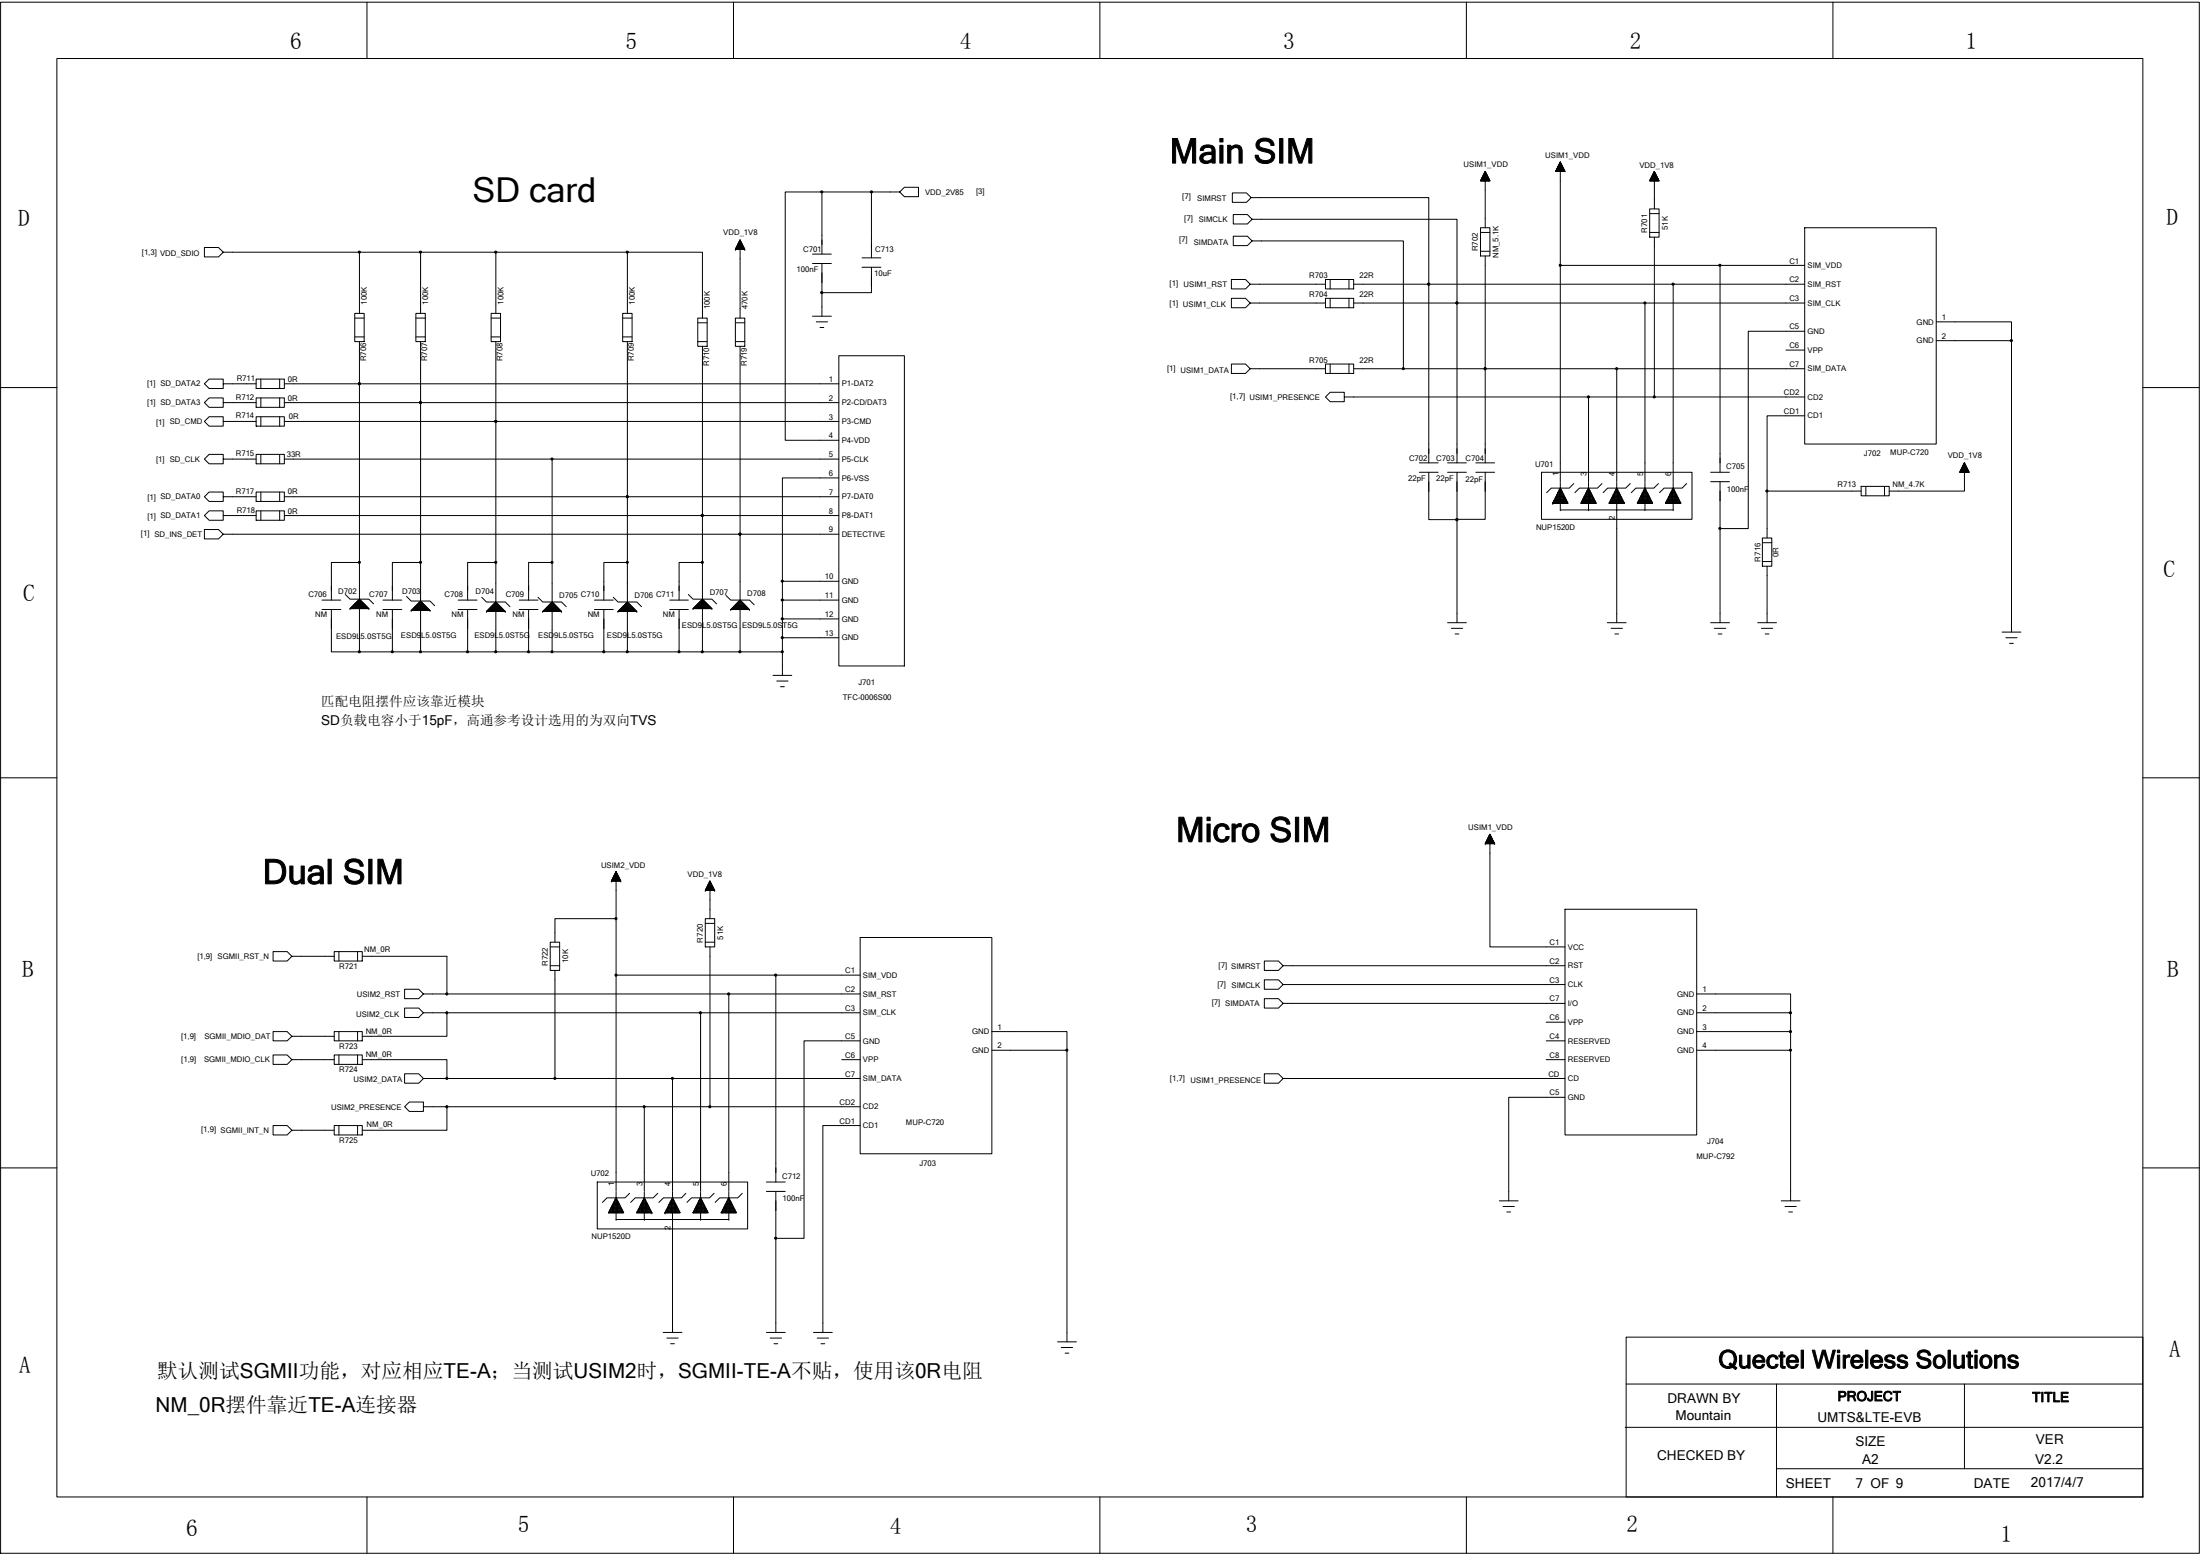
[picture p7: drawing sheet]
<svg xmlns="http://www.w3.org/2000/svg" width="297mm" height="210mm" viewBox="0 0 297 210" stroke-linecap="round" stroke-linejoin="round" font-family="sans-serif">
<g fill="none" stroke="#000" stroke-width=".14">
<path d="M.1 .3h296.8v209.3h-296.8zM7.7 7.9h281.6v194.1h-281.6zM49.5 .3v7.6M99 .3v7.6M148.5 .3v7.6M198 .3v7.6M247.5 .3v7.6M30.1 34l-.6-.6h-1.9v1.3h1.9l.6-.7h18.4v8.3M48.5 34h8.3v8.3M56.8 34h10.1v8.3M66.9 34h17.8v8.3M84.7 34h10.1v8.9"/>
<path d="M99.3 33.7h.1M99.3 33.6h1.2M99.4 33.5h1.1M99.4 33.4v.3M99.4 33.4h1M99.4 33.3v.4M99.5 33.3h.9M99.5 33.2v.5M99.5 33.3h.8M99.5 33.2h.8M99.5 33.1v.6M99.6 33.1h.7"/>
<path d="M99.6 33v.7M99.6 33.1h.6v.6M99.6 33h.6M99.6 32.9v.8M99.7 32.9h.5M99.7 32.8v.9M99.7 32.9h.4M99.7 32.8h.4M99.7 32.7v1M99.8 32.7h.3M99.8 32.6h.2v1.1M99.9 32.4v1.3"/>
<path d="M99.9 32.5h.1M99.9 32.4l.7 1.3h-1.3l.6-1.3v10.5M99.9 32.4h.1M100 32.5h-.1l-.1 1.2M100 32.6h-.2v1.1M100.1 32.6v1.1M100.1 32.7v1M100.1 32.9v.8M100.2 32.9v.8M100.3 33.1v.6M100.3 33.3v.4M100.4 33.4v.3"/>
<path d="M100.5 33.4v.3M100.5 33.5h-1.1l-.1 .2M100.5 33.5v.2M100.6 33.7h.1M109.7 34.3h2.5M109.7 35.6h2.5M111 25.9h-5v33.5h7.3M111 25.9h6.7v8.9M111 25.9v8.4M111 35.6v3.9M116.4 34.8h2.5M116.4 36.1h2.5"/>
<path d="M117.7 36.1v3.4h-6.7v3.2M121.5 25.9l.6-.6h1.9v1.2h-1.9l-.6-.6h-3.8M168.9 26.7l-.6-.7h-1.9v1.3h1.9l.6-.6h24v11.7M169.1 29.6l-.7-.6h-1.9v1.2h1.9l.7-.6h27.6v32.9M169.1 32.5l-.7-.6h-1.9v1.2h1.9l.7-.6h20.4v17.3M179 38.4h-10.2l-.6 .6h-1.9v-1.3h1.9l.6 .7M179 37.7h3.8v1.3h-3.8zM179.6 37.7v1.3M182.1 37.7v1.3M182.8 38.4h60.9M192.9 38.4h.1M192.9 38.4v24.1"/>
<path d="M199.9 24.4h1.3M199.9 30.7h1.3v3.8h-1.3zM199.9 31.4h1.3M199.9 33.9h1.3M199.9 24.3v.1M199.9 24.4h1.2M199.9 24.3h1.2M200 24.2v.2M200 24.3h1.1v.1M200 24.2h1.1M200 24.4v-.2h1v.2M200 24.1h1"/>
<path d="M200.1 24.4v-.4h.9v.4M200.1 24h.9M200.1 23.9v.5M200.1 24h.8v.4M200.1 23.9h.8M200.2 23.8v.6M200.2 23.9h.7v.5M200.2 23.8h.7M200.2 23.7v.7M200.2 23.7h.6v.7M200.3 23.7h.5M200.3 23.6v.8"/>
<path d="M200.3 23.6h.5v.8M200.3 23.6h.5M200.3 23.5v.9M200.3 23.5h.4v.9M200.4 23.5h.3M200.4 23.4v1M200.4 23.5h.3v.9M200.4 23.4h.3M200.4 23.3h.2v1.1M200.5 23.2h.1v1.2M200.5 23.1v1.3M200.5 23.1h.1"/>
<path d="M200.5 23.1l.7 1.3h-1.3l.6-1.3v7.6M200.5 34.5v28M200.6 23.2l-.1 1.2M200.6 23.3h-.2v1.1M210 23.1h1.3M210.1 23.1h1.2M210.1 23h1.1M210.1 23v.1M210.1 23h1.1v.1M210.1 22.9h1.1M210.2 22.9v.2M210.2 22.9h1v.2"/>
<path d="M210.2 22.8h1M210.2 22.8v.3M210.2 22.8h.9v.3M210.2 22.7h.9M210.3 22.6v.5M210.3 22.7h.8v.4M210.3 22.6h.7M210.3 22.6h.7v.5M210.3 22.5h.7M210.4 22.4v.7M210.4 22.5h.6v.6M210.4 22.4h.5"/>
<path d="M210.4 22.4h.5v.7M210.5 22.2v.9M210.5 22.3h.4v.8M210.5 22.2h.3M210.5 22.2h.3v.9M210.6 22v1.1M210.6 22.1h.2v1M210.6 22h.1M210.6 21.9v1.2M210.6 22h.1v1.1M210.6 21.9h.1M210.7 35.8h33"/>
<path d="M210.7 21.9v1.2M210.7 21.9h.1M210.7 21.9l.6 1.2h-1.3l.7-1.2v43.1M210.8 22.1h-.3v1M210.9 22.3h-.5v.8M222.7 28.2h1.3v3.8h-1.3zM222.7 31.4h1.3M222.7 28.8h1.3M222.8 24.3l1.2 .1h-1.2M222.8 24.3h1.1M222.8 24.2v.2M222.8 24.3h1.1v.1"/>
<path d="M222.8 24.2h1.1M222.9 24.4v-.2h1v.2M222.9 24.1h1M222.9 24.4v-.4h.9v.4M222.9 24h.9M223 23.9v.5M223 24h.8v.4M223 23.9h.7M223 23.8v.6M223 23.9h.7v.5M223 23.8h.7M223.1 23.7v.7"/>
<path d="M223.1 23.7h.6v.7M223.1 23.7h.5M223.1 23.6v.8M223.1 23.6h.5v.8M223.1 23.6h.5M223.2 23.5v.9M223.2 23.5h.4v.9M223.2 23.5h.3M223.2 23.4v1M223.2 23.5h.3v.9M223.2 23.4h.3M223.3 23.3v1.1"/>
<path d="M223.3 23.3h.2v1.1M223.3 23.3h.1M223.3 23.2v1.2M223.3 23.2h.1v1.2M223.3 23.2h.1M223.4 32v21.6M223.4 23.1v1.3M223.4 23.1h.1M223.4 23.1l.6 1.3h-1.3l.7-1.3v5.1M225.9 38.4v26.6M232.2 35.8v27.9M243.7 30.7h17.7v29.2h-17.7z"/>
<path d="M.1 52.3h7.6M34.6 56.2h3.8v1.3h-3.8zM34.6 53.7h3.8v1.3h-3.8zM34.6 51.2h3.8v1.2h-3.8zM34.6 56.9h-4.5v.6h-1.9l-.6-.6 .6-.7h1.9v.7M34.6 54.3h-4.5v.7h-1.9l-.6-.7 .6-.6h1.9v.6M34.6 51.8h-4.5v.6h-1.9l-.6-.6 .6-.6h1.9v.6M35.2 51.2v1.2M35.2 53.7v1.3M35.2 56.2v1.3M37.8 51.2v1.2M37.8 53.7v1.3"/>
<path d="M37.8 56.2v1.3M38.4 51.8h74.9M47.9 42.3h1.3v3.8h-1.3zM47.9 45.5h1.3M47.9 42.9h1.3M48.5 46.1v29.8h-3.8v5.1M56.2 42.3h1.2v3.8h-1.2zM56.2 45.5h1.2M56.2 42.9h1.2M56.8 46.1v29.8h-3.8v5.1M66.3 42.3h1.3v3.8h-1.3zM66.3 45.5h1.3"/>
<path d="M66.3 42.9h1.3M66.9 46.1v29.8h-3.8v5.1M84.1 42.3h1.2v3.8h-1.2zM84.1 45.5h1.2M84.1 42.9h1.2M84.7 46.1v20.9h28.6M94.2 42.9h1.3v3.8h-1.3zM94.2 46.1h1.3M94.2 43.6h1.3M94.8 46.7v41.3M99.3 42.9h1.3v3.8h-1.3zM99.3 46.1h1.3"/>
<path d="M99.3 43.6h1.3M99.9 46.7v41.3M109.7 42.7h2.5M110.2 43.4h1.5M110.7 44.2h.5M113.3 48h8.8v41.9h-8.8zM113.3 56.9h-74.9M113.3 54.3h-74.9M168.8 40.9l-.6-.6h-1.9v1.2h1.9l.6-.6h10.2M168.8 49.8l-.6-.7h-1.9v1.3h1.9l.6-.6h10.2M179 40.3h3.8v1.2h-3.8zM179 49.1h3.8v1.3h-3.8z"/>
<path d="M179.6 40.3v1.2M179.6 49.1v1.3M181.5 53.6v.6h-1.9l-.6-.6 .6-.7h1.9v.7h33v11.4M182.1 40.3v1.2M182.1 49.1v1.3M182.8 49.8h6.7M182.8 40.9h60.9M214.5 53.6h29.2M218.3 49.8h-28.8M222.1 40.9v24.1M241.1 47.2h2.6M243.7 49.8h-25.4v15.2"/>
<path d="M243.7 44.7h-7.7v26.6h-3.8v12.7M243.7 56.1h-5.1v10.2M261.4 43.4h10.2v41.9M261.4 46h10.2M289.3 52.3h7.6M34.6 61.3h3.8v1.3h-3.8zM34.6 68.9h3.8v1.3h-3.8zM34.6 66.4h3.8v1.3h-3.8zM34.6 62h-4.5v.6h-1.9l-.6-.6 .6-.7h1.9v.7M34.6 69.6h-4.5v.6h-1.9l-.6-.6 .6-.7h1.9v.7M34.6 67h-4.5v.7h-1.9l-.6-.7 .6-.6h1.9v.6M35.2 61.3v1.3"/>
<path d="M35.2 66.4v1.3M35.2 68.9v1.3M37.8 61.3v1.3M37.8 66.4v1.3M37.8 68.9v1.3M48.5 75.9v12.1M56.8 75.9v12.1M66.9 75.9v12.1M74.5 75.9v12.1M74.5 62v13.9h-3.1v5.1M84.7 67h-46.3M84.7 67h.1"/>
<path d="M84.7 75.9h-3.2v5.1M84.7 67v21M94.8 75.9h-3.1v5.1M99.9 72.1h.1M113.3 72.1h-83.2l-.6 .6h-1.9v-1.2h1.9l.6 .6M113.3 64.5h-7.7v13.9M113.3 78.4h-7.7v2.6M113.3 62h-74.9M113.3 69.6h-74.9M191.6 62.5h2.6M191.6 63.7h2.6M192.9 63.7v6.4h3.8v13.9"/>
<path d="M195.4 62.5h2.6M195.4 63.7h2.6M196.7 70.1h.1M196.7 63.7v6.4M199.3 62.5h2.5M199.3 63.7h2.5M200.5 63.7v6.4h-3.8M208.1 63.7h20.3v6.4h-20.3zM210.7 65.9h-1.3l-.6 .6M210.7 65.1v.8M210.7 67.9v1M210.7 68.8h15.2"/>
<path d="M212.5 65.3l-.6 .6h-1.2M214.5 65.9h-1.2l-.7 .6M214.5 65.1v.8M214.5 67.9v1M216.3 65.3l-.6 .6h-1.2M218.3 65.9h-1.2l-.7 .6M218.3 67.9v16.1M218.3 65.1v.8M220.1 65.3l-.6 .6h-1.2M222.1 65.9h-1.2l-.6 .6M222.1 65.1v.8M222.1 67.9v1"/>
<path d="M223.9 65.3l-.6 .6h-1.2M225.9 65.9h-1.2l-.6 .6M225.9 65.1v.8M225.9 67.9v1M227.7 65.3l-.6 .6h-1.2M231 63.7h2.5M231 65h2.5M232.2 65v6.3M238 72.6h1.2v3.8h-1.2zM238 75.8h1.2M238 73.2h1.2M238.6 66.3v6.3"/>
<path d="M238.6 76.4v7.6M251.3 65.6h3.8v1.3h-3.8zM251.3 66.3h-12.7M251.9 65.6v1.3M254.4 65.6v1.3M264.6 63.7h1.3M264.6 63.6v.1M264.6 63.7h1.2M264.6 63.6h1.2M264.7 63.6v.1M264.7 63.6h1.1v.1M264.7 63.5h1.1"/>
<path d="M264.7 63.5v.2M264.7 63.5h1v.2M264.7 63.4h1M264.8 63.7v-.3h.9v.3M264.8 63.3h.9M264.8 63.7v-.4h.8v.4M264.9 63.2h.7M264.9 63.1v.6M264.9 63.2h.7v.5M264.9 63.1h.7M264.9 63v.7M264.9 63.1h.6v.6"/>
<path d="M264.9 63h.6M265 62.9v.8M265 63h.5v.7M265 62.9h.4M265 62.9h.4v.8M265.1 62.7v1M265.1 62.8h.3v.9M265.1 62.7h.3M265.1 62.7h.2v1M265.2 62.5v1.2M265.2 62.6h.1v1.1M265.2 62.5h.1"/>
<path d="M265.2 62.5l.7 1.2h-1.3l.6-1.2v3.8h-10.1M265.3 62.6h-.1l-.1 1.1M265.4 62.8h-.4v.9M43.5 81h2.5M43.5 82.3h2.5M44.7 82.3v5.7h8.3M46.6 80.2l.7 .7h2.5l.6 .6M47.3 82.1h2.5l-1.3-1.2-1.2 1.2h2.5M47.3 82.1h.1M47.4 82.1v-.1h2.3v.1M47.5 81.9h2v.2M47.5 81.9v.2"/>
<path d="M47.6 81.7h1.8v.4M47.6 81.7v.4M47.8 81.6h1.5v.5M47.8 81.6v.5M47.9 82.1v-.6h1.3v.6M48 82.1v-.7h1v.7M48.2 81.2h.7v.9M48.2 81.2v.9M48.3 81.1h.5v1M48.3 81.1v1M48.4 82.1v-1.1h.3v1.1M48.5 80.9h.1"/>
<path d="M49.8 82.1h.1M51.7 81h2.5M51.7 82.3h2.5M53 88h18.4M53 82.3v5.7M54.9 80.5l.6 .6h2.6l.6 .6M55.5 82.4h2.6l-1.3-1.3-1.3 1.3h2.6M55.5 82.4h.1M55.6 82.3h2.3v.1M55.6 82.2v.2M55.8 82.1h2v.3M55.8 82.1v.3"/>
<path d="M55.9 82.4v-.4h1.8v.4M56 81.9h1.5v.5M56 81.9v.5M56.2 81.7h1.2v.7M56.2 81.7v.7M56.3 81.6h1v.8M56.3 81.6v.8M56.4 82.4v-.9h.8v.9M56.5 82.4v-1h.5v1M56.7 81.2h.2v1.2M56.7 81.2v1.2M56.8 81.1h.1"/>
<path d="M58.1 82.4h.1M61.9 81h2.5M61.9 82.3h2.5M63.1 82.3v5.7M65 80.6l.7 .6h2.5l.7 .7M65.7 82.5h2.5l-1.3-1.3-1.2 1.3h2.5M65.7 82.5h.1M65.8 82.4h2.3v.1M65.8 82.4v.1M65.9 82.3h2.1v.2M65.9 82.2v.3M66.1 82.1h1.7v.4"/>
<path d="M66.1 82.1v.4M66.2 82.5v-.5h1.5v.5M66.3 81.9h1.3v.6M66.3 81.9v.6M66.4 81.7h1.1v.8M66.4 81.7v.8M66.6 81.6h.7v.9M66.6 81.6v.9M66.7 82.5v-1h.5v1M66.8 82.5v-1.1h.3v1.1M66.9 81.2h.1M68.2 82.5h.1"/>
<path d="M70.1 81h2.5M70.1 82.3h2.5M71.4 82.3v5.7h3.1M72.6 80.6l.7 .6h2.5l.7 .7M73.3 82.5h2.5l-1.3-1.3-1.2 1.3h2.5M73.3 82.5h.1M73.4 82.4h2.3v.1M73.4 82.4v.1M73.5 82.3h2.1v.2M73.5 82.2v.3M73.7 82.1h1.7v.4M73.7 82.1v.4"/>
<path d="M73.8 82.5v-.5h1.5v.5M73.9 81.9h1.3v.6M73.9 81.9v.6M74 81.7h1.1v.8M74 81.7v.8M74.2 81.6h.7v.9M74.2 81.6v.9M74.3 82.5v-1h.5v1M74.4 82.5v-1.1h.3v1.1M74.5 88h31.1M74.5 81.2h.1M75.8 82.5h.1"/>
<path d="M80.3 81h2.5M80.3 82.3h2.5M81.5 82.3v5.7M82.8 80.6l.6 .6h2.6l.6 .7M83.4 82.5h2.6l-1.3-1.3-1.3 1.3h2.6M83.4 82.5h.1M83.6 82.4h2.2v.1M83.6 82.4v.1M83.7 82.3h2v.2M83.7 82.2v.3M83.8 82.1h1.8v.4M83.8 82.1v.4"/>
<path d="M83.9 82.5v-.5h1.6v.5M84.1 81.9h1.2v.6M84.1 81.9v.6M84.2 81.7h1v.8M84.2 81.7v.8M84.3 81.6h.8v.9M84.3 81.6v.9M84.5 82.5v-1h.5v1M84.6 82.5v-1.1h.2v1.1M84.7 81.2h.1M86 82.5h.1M90.4 81h2.5"/>
<path d="M90.4 82.3h2.5M91.7 82.3v5.7M92.9 80.2l.7 .7h2.5l.6 .6M93.6 82.1h.1M93.6 82.1h2.5l-1.3-1.2-1.2 1.2h2.5M93.7 82.1v-.1h2.3v.1M93.8 81.9v.2M93.8 81.9h2.1v.2M94 81.7v.4M94 81.7h1.7v.4M94.1 81.6v.5M94.1 81.6h1.5v.5"/>
<path d="M94.2 82.1v-.6h1.3v.6M94.3 82.1v-.7h1.1v.7M94.5 81.2v.9M94.5 81.2h.7v.9M94.6 81.1v1M94.6 81.1h.5v1M94.7 82.1v-1.1h.3v1.1M94.8 80.9h.1M96.1 82.1h.1M98 80.3l.7 .7h2.5l.6 .6M98.7 82.3h.1M98.7 82.3h2.5l-1.3-1.3-1.2 1.3h2.5"/>
<path d="M98.8 82.1v.2M98.8 82.1h2.3v.2M98.9 82.3v-.3h2v.3M99 81.9v.4M99 81.9h1.8v.4M99.2 81.7v.6M99.2 81.7h1.5v.6M99.3 81.6v.7M99.3 81.6h1.3v.7M99.4 82.3v-.8h1v.8M99.5 82.3v-.9h.8v.9M99.7 81.2v1.1"/>
<path d="M99.7 81.2h.5v1.1M99.8 81.1v1.2M99.8 81.1h.3v1.2M99.9 81h.1M101.2 82.3h.1M104.4 91.1h2.5M104.9 91.9h1.5M105.4 92.7h.5M105.6 88v3.1M113.3 86.1h-7.7v1.9M113.3 83.5h-7.7v2.6M113.3 81h-7.7v2.5"/>
<path d="M195.4 84h2.6M196 84.8h1.5M196.5 85.6h.5M217 84h2.6M217.5 84.8h1.6M218 85.6h.5M231 84h2.5M231.5 84.8h1.5M232 85.6h.5M237.3 84h2.6M237.8 84.8h1.5M238.3 85.6h.5"/>
<path d="M270.3 85.3h2.6M270.8 86.1h1.5M271.3 86.8h.5M.1 105h7.6M82.5 118.9h.1M82.6 118.9h1.2M82.6 118.8l1.2 .1M82.7 118.7h1v.2M82.7 118.6v.3M82.7 118.6h1v.3M82.7 118.6h.9M82.7 118.5v.4"/>
<path d="M82.7 118.5h.9M82.8 118.5h.8M82.8 118.4v.5M82.8 118.4h.8M82.8 118.4h.7M82.8 118.3v.6M82.8 118.3h.7v.6M82.9 118.3h.6M82.9 118.1v.8M82.9 118.2h.6v.7M82.9 118.2h.5M82.9 118v.9"/>
<path d="M82.9 118.1h.5M83 118.1h.4M83 117.9v1M83 118h.4M83 118h.3l.1 .9M83.1 117.8v1.1M83.1 117.9h.2M83.1 117.8h.1v1.1M83.2 118.9v-1.3l.6 1.3h-1.3l.7-1.3v6.4h-8.3v3.1M83.2 117.7v1.2M83.2 117.7h.1M83.2 117.8h-.1v1.1"/>
<path d="M83.3 117.9v1M83.4 118.1v.8M83.6 118.4v.5M83.6 118.5v.4M83.7 118.7h-1v.2M83.7 118.8h-1.1v.1M83.8 118.9h.1M95.3 120v.2M95.3 120h1.1M95.4 120h1M95.4 119.9h.9M95.4 119.8h.9"/>
<path d="M95.5 119.7h.7M95.5 119.5v.7M95.5 119.6h.7M95.5 119.5h.7M95.6 119.4v.8M95.6 119.5h.5M95.6 119.4h.5M95.6 119.3v.9M95.6 119.3h.5M95.7 119.2v1M95.7 119.3h.3M95.7 119.2h.3"/>
<path d="M95.7 119.1v1.1M95.8 119.1h.1M95.8 119v1.2M95.8 119h.1M95.8 118.9v1.3M95.9 118.9h.1M95.9 118.9l.6 1.3h-1.3l.7-1.3v5.1M95.9 119v1.2M95.9 119.1v1.1M96 119.1v1.1M96 119.3v.9M96.1 119.4v.8"/>
<path d="M96.1 119.5v.7M96.2 119.6v.6M96.2 119.6h-.7v.6M96.2 119.7v.5M96.3 119.7h-.9v.5M96.3 119.8v.4M96.3 119.8h-.9v.4M96.3 119.9v.3M96.4 120v.2M200.5 113.9h.1M200.6 113.8h1.2M200.6 113.7v.2"/>
<path d="M200.6 113.7h1.1M200.6 113.6v.3M200.6 113.7h1.1v.2M200.7 113.6h1M200.7 113.5v.4M200.7 113.6h1v.3M200.7 113.5h.9M200.7 113.4v.5M200.8 113.4h.8M200.8 113.3v.6M200.8 113.4h.7M200.8 113.3h.7"/>
<path d="M200.8 113.2v.7M200.8 113.3h.7v.6M200.9 113.2h.6M200.9 113.1v.8M200.9 113.2h.5v.7M200.9 113.1h.5M200.9 113v.9M200.9 113.1h.5v.8M201 113h.4M201 112.9v1M201 113h.3M201 112.9h.3"/>
<path d="M201 112.8v1.1M201.1 112.8h.2M201.1 112.7v1.2M201.1 112.8h.1v1.1M201.1 112.7h.1M201.1 112.6v1.3M201.1 112.6l.1 1.3M201.2 112.6h.1M201.2 112.6l.6 1.3h-1.3l.7-1.3v15.2h10.1M201.3 112.8v1.1M201.3 112.9v1M201.5 113.3v.6"/>
<path d="M201.6 113.4v.5M201.8 113.7v.2M201.8 113.9h.1M289.3 105h7.6M45.1 129.1h-5.7l-.6 .6h-1.9v-1.3h1.9l.6 .7M45.1 139.8h-5.7l-.6 .7h-1.9v-1.3h1.9l.6 .6M45.1 128.4h3.8v1.3h-3.8zM45.1 139.2h3.8v1.3h-3.8zM45.8 128.4v1.3M45.8 139.2v1.3M48.3 128.4v1.3M48.3 139.2v1.3"/>
<path d="M48.9 129.1h11.4v5h-3.1l-.7 .7h-1.9v-1.3h1.9l.7 .6M60.3 134.1h55.8M60.3 136.7h-3.1l-.7 .6h-1.9v-1.3h1.9l.7 .7M74.3 127.1h1.3v3.9h-1.3zM74.3 130.3h1.3M74.3 127.8h1.3M74.9 131v14.5h-14.6M83.2 124v36.8M83.2 131.6h32.9M94.6 136.7h21.5M94.6 136.7v24.1M94.6 136.7h-34.3v3.1h-11.4"/>
<path d="M95.2 120.2h.1M95.2 124h1.3v3.8h-1.3zM95.2 127.1h1.3M95.2 124.6h1.3M95.2 120.1h1.3M95.3 120.1h1.1M95.9 127.8v21.6M96.4 120.1v.1M96.5 120.2h.1M98.4 134.1v26.7M104.8 131.6v27.9M116.1 126.5h17.8v29.2h-17.8z"/>
<path d="M133.9 139.2h10.2v41.9M208.8 137.9h2.5M211.3 130.3h-38.1l-.6 .7h-1.9v-1.3h1.9l.6 .6M211.3 132.9h-38.1l-.6 .6h-1.9v-1.3h1.9l.6 .7M211.3 135.4h-38.1l-.6 .6h-1.9v-1.2h1.9l.6 .6M211.3 122.7h17.8v30.5h-17.8zM229.1 134.1h12.7v5.1M229.1 139.2h12.7M229.1 136.7h12.7M241.8 139.2v22.9M.1 157.6h7.6M45.1 143h-5.7l-.6 .6h-1.9v-1.2h1.9l.6 .6"/>
<path d="M45.1 152.5h-5.7l-.6 .7h-1.9v-1.3h1.9l.6 .6M45.1 142.4h3.8v1.2h-3.8zM45.1 151.9h3.8v1.3h-3.8zM45.8 142.4v1.2M45.8 151.9v1.3M48.3 142.4v1.2M48.3 151.9v1.3M48.9 143h11.4v2.5h-3.1l-.7 .7h-1.9v-1.3h1.9l.7 .6M57.2 149.4v.6h-1.9l-.7-.6 .7-.7h1.9v.7h3.1v3.1h-11.4M60.3 149.4h26.7v11.4M74.9 145.5h15.9M80.6 159.5h20.3v6.3h-20.3z"/>
<path d="M103.5 159.5h2.5M113.6 143h2.5M116.1 145.5h-25.3v15.3M116.1 140.5h-7.5v26.6h-3.8v12.7M116.1 151.9h-5v27.9M116.1 149.4h-29.1M144.1 141.7h-10.2M208.8 143h2.5M208.8 140.5h2.5M211.3 145.5h-38.1l-.6 .7h-1.9v-1.3h1.9l.6 .6M211.3 148.1h-7.6v14M229.1 141.7h12.7"/>
<path d="M289.3 157.6h7.6M83.2 161.6h-1.2l-.7 .7M83.2 160.9v.7M83.2 163.7v1M83.2 164.6h15.2M85 161l-.6 .6h-1.2M87 161.6h-1.2l-.6 .7M87 163.7v1M87 160.9v.7M88.8 161l-.6 .6h-1.2M89.5 179.8h2.6M90.8 160.9v.7"/>
<path d="M90.8 161.6h-1.2l-.6 .7M90.8 163.7v16.1M92.6 161l-.6 .6h-1.2M94.6 161.6h-1.2l-.7 .7M94.6 160.9v.7M94.6 163.7v1M96.4 161l-.6 .6h-1.2M98.4 161.6h-1.2l-.6 .7M98.4 160.9v.7M98.4 163.7v1M100.2 161l-.6 .6h-1.2M103.5 179.8h2.5"/>
<path d="M103.5 160.8h2.5M104.8 160.8v6.3M109.8 179.8h2.6M202.4 162.1h2.6M202.9 162.8h1.6M203.5 163.6h.5M240.5 162.1h2.5M241 162.8h1.5M241.5 163.6h.5M90 180.6h1.6M90.5 181.3h.6M104 180.6h1.5"/>
<path d="M104.5 181.3h.5M110.3 180.6h1.6M110.8 181.3h.6M142.8 181.1h2.5M143.3 181.8h1.5M143.8 182.6h.5M219.4 192.6h69.9M219.6 180.4h69.7v21.6h-69.7zM219.6 186.8h69.7M239.9 198.2h49.4M239.9 186.8v15.2M265.2 186.8v11.4"/>
<path d="M49.5 202v7.6M99 202v7.6M148.5 202v7.6M198 202v7.6M247.5 202v7.6"/>
</g>
<g fill="none" stroke="#000" stroke-width=".17">
<path d="M209.7 67.9h.1M209.7 67.9h2l-1-2-1 2h2M209.8 67.7h1.8M209.8 67.5v.4M209.8 67.5h1.7M209.9 67.4h1.5M210.1 67h1.1M210.2 66.8v1.1M210.2 66.8h1M210.3 66.7h.7l.1 1.2M210.4 66.4v1.5M210.4 66.5h.6"/>
<path d="M210.5 66.3h.4M210.5 66.1v1.8M210.5 66.1h.3M210.6 65.9h.1M210.7 66v1.9M210.9 66.3v1.6M211.2 67v.9M211.3 67.2h-1.3v.7M211.4 67.4v.5M211.6 67.8v.1M213.5 67.9h2l-1-2-1 2h2M213.6 67.7v.2"/>
<path d="M213.6 67.7h1.8M213.6 67.5h1.7M213.7 67.3v.6M213.7 67.4h1.5M213.8 67.2h1.3M213.9 67v.9M213.9 67h1.1M214 66.8h1M214.1 66.6v1.3M214.1 66.7h.8M214.2 66.5h.6M214.3 66.2v1.7"/>
<path d="M214.3 66.3h.4M214.4 66.1h.2M214.5 65.9v2M214.5 65.9h.1M214.6 66.2v1.7M214.8 66.5v1.4M215 66.9v1M215.2 67.2v.7M215.3 67.6v.3M217.3 67.8v.1h2l-1-2-1 2h2M217.4 67.7h1.8M217.4 67.5h1.7"/>
<path d="M217.5 67.5v.4M217.5 67.4h1.5M217.6 67.2h1.3M217.7 67.1v.8M217.7 67h1.1M217.8 66.8h1M217.8 66.7v1.2M217.9 66.7h.8M218 66.5h.6M218 66.4v1.5M218.1 66.3h.4M218.2 66.1h.2"/>
<path d="M218.2 66v1.9M218.3 65.9h.1M218.4 66v1.9M218.5 66.4v1.5M218.7 66.7v1.2M218.9 67.1v.8M219.1 67.4v.5M219.2 67.8v.1M221.1 67.9h2l-1-2-1 2h2M221.2 67.7h1.8M221.2 67.6v.3M221.3 67.5h1.6"/>
<path d="M221.4 67.4h1.4M221.4 67.3v.6M221.4 67.2h1.4M221.5 67h1.1M221.6 66.9v1M221.6 66.8h1M221.7 66.7h.8M221.7 66.5v1.4M221.8 66.5h.6M221.9 66.3h.4M221.9 66.2v1.7M222 66.1h.2"/>
<path d="M222.1 65.9h.1M222.1 65.9v2M222.3 66.2v1.7M222.5 66.6v1.3M222.6 66.9v1M222.8 67.3v.6M223 67.6v.3M224.9 67.9h2l-1-2-1 2h2M224.9 67.8v.1M225 67.7h1.8M225.1 67.5h1.6M225.1 67.4v.5"/>
<path d="M225.2 67.4h1.4M225.3 67.2h1.3M225.3 67.1v.8M225.3 67h1.2M225.4 66.8h1M225.5 66.7v1.2M225.5 66.7h.8M225.6 66.5h.6M225.7 66.3v1.6M225.7 66.3h.4M225.8 66.1h.2M225.8 66v1.9"/>
<path d="M225.9 65.9h.1M226 66.1v1.8M226.2 66.4v1.5M226.4 66.8v1.1M226.5 67.1v.8M226.7 67.5v.4M226.9 67.8v.1M82.2 163.6h2M82.3 163.4h1.8M82.3 163.4v.3M82.4 163.3h1.6M82.5 163.1h1.4"/>
<path d="M82.5 163v.7M82.5 162.9h1.3M82.7 162.8h1M82.7 162.6v1.1M82.7 162.6h.9M82.8 162.4h.7M82.8 162.3v1.4M82.9 162.2h.6M83 162h.4M83 161.9v1.8M83.1 161.9h.2M83.2 161.6l1 2.1h-2z"/>
<path d="M83.2 161.7h.1M83.2 161.7v2M83.4 162.1v1.6M83.6 162.4v1.3M83.7 162.8v.9M83.9 163.1v.6M84.1 163.5v.2M86 163.6h2M86 163.5v.2M86.1 163.4h1.8M86.2 163.3h1.6M86.2 163.2v.5"/>
<path d="M86.3 163.1h1.4M86.4 162.9h1.2M86.4 162.8v.9M86.5 162.8h1M86.5 162.6h.9M86.6 162.4v1.3M86.6 162.4h.8M86.7 162.2h.6M86.8 162.1v1.6M86.8 162h.4M86.9 161.9h.2M86.9 161.7v2"/>
<path d="M87 161.6l1 2.1h-2zM87 161.7h.1M87.1 161.9v1.8M87.3 162.3v1.4M87.5 162.6v1.1M87.6 163v.7M87.8 163.3v.4M88 163.7h.1M89.8 163.7h.1M89.8 163.6h2M89.9 163.4h1.8M90 163.3v.4"/>
<path d="M90 163.3h1.6M90.1 163.1h1.4M90.3 162.8h1M90.4 162.4h.8M90.5 162.2v1.5M90.5 162.2h.6M90.6 162h.4M90.7 161.9v1.8M90.7 161.9h.2M90.8 161.7h.1M90.8 161.6l1 2.1h-2zM90.8 161.8v1.9"/>
<path d="M91 162.1v1.6M91.2 162.5v1.2M91.2 162.6h-.9v1.1M91.4 162.8v.9M91.4 162.9h-1.2l-.1 .8M91.6 163.2v.5M91.7 163.5v.2M93.6 163.6h2M93.7 163.4v.3M93.7 163.4h1.8M93.8 163.3h1.6M93.8 163.1v.6"/>
<path d="M93.9 163.1h1.4M94 162.9h1.2M94 162.8v.9M94 162.8h1.1M94.1 162.6h.9M94.2 162.4v1.3M94.2 162.4h.7M94.3 162.2h.6M94.4 162v1.7M94.4 162h.4M94.5 161.9h.2M94.5 161.6v2.1"/>
<path d="M94.6 161.7h.1M94.6 161.6l1 2.1h-2zM94.7 162v1.7M94.9 162.3v1.4M95.1 162.7v1M95.3 163v.7M95.4 163.4v.3M97.4 163.6v.1M97.4 163.6h2M97.5 163.4h1.8M97.7 163.1h1.4M97.8 162.9v.8"/>
<path d="M97.8 162.9h1.2M97.9 162.8h1M97.9 162.5v1.2M97.9 162.6h.9M98 162.4h.7M98.1 162.2h.6M98.1 162.2v1.5M98.2 162h.4M98.3 161.9h.2M98.3 161.8v1.9M98.4 161.7h.1M98.4 161.6l1 2.1h-2z"/>
<path d="M98.5 161.8v1.9M98.7 162.2v1.5M98.8 162.5v1.2M99 162.9v.8M99.2 163.2v.5M99.2 163.3h-1.6v.4M99.4 163.6v.1"/>
</g>
<g fill="#000" stroke="#000" stroke-width=".14">
<path d="M48.4 33.9h.2v.2h-.2z" fill-rule="evenodd"/>
<path d="M56.7 33.9h.2v.2h-.2z" fill-rule="evenodd"/>
<path d="M66.8 33.9h.2v.2h-.2z" fill-rule="evenodd"/>
<path d="M84.6 33.9h.2v.2h-.2z" fill-rule="evenodd"/>
<path d="M110.8 25.8h.3v.2h-.3z" fill-rule="evenodd"/>
<path d="M110.8 39.4h.3v.2h-.3z" fill-rule="evenodd"/>
<path d="M117.6 25.8h.2v.2h-.2z" fill-rule="evenodd"/>
<path d="M192.8 38.2h.2v.2h-.2z" fill-rule="evenodd"/>
<path d="M192.8 38.2h.2v.2h-.2z" fill-rule="evenodd"/>
<path d="M210.6 35.7h.2v.2h-.2z" fill-rule="evenodd"/>
<path d="M225.8 38.2h.2v.2h-.2z" fill-rule="evenodd"/>
<path d="M232.1 35.7h.2v.2h-.2z" fill-rule="evenodd"/>
<path d="M48.4 51.7h.2v.2h-.2z" fill-rule="evenodd"/>
<path d="M48.4 51.7h.2v.2h-.2z" fill-rule="evenodd"/>
<path d="M56.7 54.2h.2v.2h-.2z" fill-rule="evenodd"/>
<path d="M56.7 54.2h.2v.2h-.2z" fill-rule="evenodd"/>
<path d="M66.8 56.8h.2v.2h-.2z" fill-rule="evenodd"/>
<path d="M66.8 56.8h.2v.2h-.2z" fill-rule="evenodd"/>
<path d="M189.4 49.6h.2v.2h-.2z" fill-rule="evenodd"/>
<path d="M196.6 40.8h.2v.2h-.2z" fill-rule="evenodd"/>
<path d="M196.6 40.8h.2v.2h-.2z" fill-rule="evenodd"/>
<path d="M200.4 49.6h.2v.2h-.2z" fill-rule="evenodd"/>
<path d="M200.4 49.6h.2v.2h-.2z" fill-rule="evenodd"/>
<path d="M214.4 53.5h.2v.2h-.2z" fill-rule="evenodd"/>
<path d="M218.2 49.6h.2v.2h-.2z" fill-rule="evenodd"/>
<path d="M222 40.8h.2v.2h-.2z" fill-rule="evenodd"/>
<path d="M223.3 53.5h.2v.2h-.2z" fill-rule="evenodd"/>
<path d="M271.5 45.9h.2v.2h-.2z" fill-rule="evenodd"/>
<path d="M48.4 75.8h.2v.2h-.2z" fill-rule="evenodd"/>
<path d="M56.7 75.8h.2v.2h-.2z" fill-rule="evenodd"/>
<path d="M66.8 75.8h.2v.2h-.2z" fill-rule="evenodd"/>
<path d="M74.4 61.8h.2v.2h-.2z" fill-rule="evenodd"/>
<path d="M74.4 75.8h.2v.2h-.2z" fill-rule="evenodd"/>
<path d="M84.6 66.9h.2v.2h-.2z" fill-rule="evenodd"/>
<path d="M84.6 75.8h.2v.2h-.2z" fill-rule="evenodd"/>
<path d="M84.6 66.9h.2v.2h-.2z" fill-rule="evenodd"/>
<path d="M94.7 69.5h.2v.2h-.2z" fill-rule="evenodd"/>
<path d="M94.7 75.8h.2v.2h-.2z" fill-rule="evenodd"/>
<path d="M94.7 69.5h.2v.2h-.2z" fill-rule="evenodd"/>
<path d="M99.8 72h.2v.2h-.2z" fill-rule="evenodd"/>
<path d="M99.8 72h.2v.2h-.2z" fill-rule="evenodd"/>
<path d="M105.5 78.3h.2v.2h-.2z" fill-rule="evenodd"/>
<path d="M196.6 70h.2v.2h-.2z" fill-rule="evenodd"/>
<path d="M196.6 70h.2v.2h-.2z" fill-rule="evenodd"/>
<path d="M232.1 71.2h.2v.2h-.2z" fill-rule="evenodd"/>
<path d="M238.5 66.2h.2v.2h-.2z" fill-rule="evenodd"/>
<path d="M48.4 87.9h.2v.2h-.2z" fill-rule="evenodd"/>
<path d="M52.9 87.9h.2v.2h-.2z" fill-rule="evenodd"/>
<path d="M56.7 87.9h.2v.2h-.2z" fill-rule="evenodd"/>
<path d="M63 87.9h.2v.2h-.2z" fill-rule="evenodd"/>
<path d="M66.8 87.9h.2v.2h-.2z" fill-rule="evenodd"/>
<path d="M71.3 87.9h.2v.2h-.2z" fill-rule="evenodd"/>
<path d="M74.4 87.9h.2v.2h-.2z" fill-rule="evenodd"/>
<path d="M81.4 87.9h.2v.2h-.2z" fill-rule="evenodd"/>
<path d="M84.6 87.9h.2v.2h-.2z" fill-rule="evenodd"/>
<path d="M91.6 87.9h.2v.2h-.2z" fill-rule="evenodd"/>
<path d="M94.7 87.9h.2v.2h-.2z" fill-rule="evenodd"/>
<path d="M99.8 87.9h.2v.2h-.2z" fill-rule="evenodd"/>
<path d="M105.5 85.9h.2v.2h-.2z" fill-rule="evenodd"/>
<path d="M105.5 83.4h.2v.2h-.2z" fill-rule="evenodd"/>
<path d="M105.5 80.9h.2v.2h-.2z" fill-rule="evenodd"/>
<path d="M105.5 87.9h.2v.2h-.2z" fill-rule="evenodd"/>
<path d="M60.2 134h.2v.2h-.2z" fill-rule="evenodd"/>
<path d="M60.2 136.6h.2v.2h-.2z" fill-rule="evenodd"/>
<path d="M83.1 131.5h.2v.2h-.2z" fill-rule="evenodd"/>
<path d="M83.1 123.9h.2v.2h-.2z" fill-rule="evenodd"/>
<path d="M60.2 145.4h.2v.2h-.2z" fill-rule="evenodd"/>
<path d="M60.2 149.2h.2v.2h-.2z" fill-rule="evenodd"/>
<path d="M74.8 145.4h.2v.2h-.2z" fill-rule="evenodd"/>
<path d="M86.9 149.2h.2v.2h-.2z" fill-rule="evenodd"/>
<path d="M90.7 145.4h.2v.2h-.2z" fill-rule="evenodd"/>
<path d="M143.9 141.6h.2v.2h-.2z" fill-rule="evenodd"/>
<path d="M241.6 141.6h.2v.2h-.2z" fill-rule="evenodd"/>
<path d="M104.6 167h.2v.2h-.2z" fill-rule="evenodd"/>
<circle cx="94.6" cy="136.7" r=".15"/>
<circle cx="98.4" cy="134.1" r=".15"/>
<circle cx="104.7" cy="131.6" r=".15"/>
<circle cx="241.7" cy="139.2" r=".15"/>
<circle cx="241.7" cy="136.7" r=".15"/>
<circle cx="95.8" cy="149.4" r=".15"/>
</g>
<g font-size="4.6">
<text x="157.9" y="22">Main SIM</text>
<text x="63.8" y="27.3">SD card</text>
<text x="158.8" y="113.6">Micro SIM</text>
<text x="35.5" y="119.3">Dual SIM</text>
</g>
<text font-size="3.4" x="232" y="184.6">Quectel Wireless Solutions</text>
<g font-size="3.2">
<text x="39.2" y="6.6">6</text>
<text x="84.5" y="6.6">5</text>
<text x="129.6" y="6.6">4</text>
<text x="173.2" y="6.6">3</text>
<text x="220.1" y="6.6">2</text>
<text x="265.4" y="6.6">1</text>
<text x="2.5" y="30.5">D</text>
<text x="292.5" y="30.4">D</text>
<text x="292.1" y="77.8">C</text>
<text x="3.1" y="81.1">C</text>
<text x="3" y="131.8">B</text>
<text x="292.6" y="131.8">B</text>
<text x="2.6" y="185.3">A</text>
<text x="292.9" y="183.1">A</text>
<text x="25.1" y="207.3">6</text>
<text x="69.9" y="206.8">5</text>
<text x="120.1" y="207">4</text>
<text x="168.2" y="206.8">3</text>
<text x="219.6" y="206.8">2</text>
<text x="270.1" y="208">1</text>
</g>
<g font-size="2.8">
<text x="21.2" y="185.9">默认测试SGMII功能，对应相应TE-A；当测试USIM2时，SGMII-TE-A不贴，使用该0R电阻</text>
<text x="21" y="190.6">NM_0R摆件靠近TE-A连接器</text>
</g>
<g font-size="1.8">
<text x="43.3" y="95.3">匹配电阻摆件应该靠近模块</text>
<text x="43.3" y="97.9">SD负载电容小于15pF，高通参考设计选用的为双向TVS</text>
<text x="225.1" y="189.3">DRAWN BY</text>
<text x="226.2" y="191.6">Mountain</text>
<text x="245.4" y="191.9">UMTS&amp;LTE-EVB</text>
<text x="248.1" y="189.1">PROJECT</text>
<text x="274.4" y="189.2">TITLE</text>
<text x="223.7" y="197.1">CHECKED BY</text>
<text x="250.5" y="195.2">SIZE</text>
<text x="251.4" y="197.6">A2</text>
<text x="274.8" y="197.6">V2.2</text>
<text x="274.9" y="194.9">VER</text>
<text x="241.1" y="200.7">SHEET</text>
<text x="250.5" y="200.7">7 OF 9</text>
<text x="266.5" y="200.7">DATE</text>
<text x="274.2" y="200.6">2017/4/7</text>
</g>
<g font-size="1">
<text x="197.6" y="22.5">USIM1_VDD</text>
<text x="208.6" y="21.4">USIM1_VDD</text>
<text x="221.4" y="22.6">VDD_1V8</text>
<text x="124.9" y="26.3">VDD_2V85</text>
<text x="131.8" y="26.1">[3]</text>
<text x="159.6" y="26.9">[7]</text>
<text x="159.9" y="29.8">[7]</text>
<text x="161.6" y="27.1">SIMRST</text>
<text x="19.2" y="34.4">[1,3] VDD_SDIO</text>
<text x="97.7" y="31.8">VDD_1V8</text>
<text x="108.4" y="34">C701</text>
<text x="118.2" y="34">C713</text>
<text x="159.2" y="32.7">[7]</text>
<text x="161.2" y="33">SIMDATA</text>
<text x="161.9" y="30">SIMCLK</text>
<text x="199.6" y="33.9" transform="rotate(-90 199.6 33.9)">R702</text>
<text x="202.3" y="34.8" transform="rotate(-90 202.3 34.8)">NM_5.1K</text>
<text x="222.4" y="31.4" transform="rotate(-90 222.4 31.4)">R701</text>
<text x="225.2" y="31" transform="rotate(-90 225.2 31)">51K</text>
<text x="241.6" y="35.6">C1</text>
<text x="49.5" y="41.1" transform="rotate(-90 49.5 41.1)">100K</text>
<text x="57.8" y="41.1" transform="rotate(-90 57.8 41.1)">100K</text>
<text x="68" y="41.1" transform="rotate(-90 68 41.1)">100K</text>
<text x="85.7" y="41.1" transform="rotate(-90 85.7 41.1)">100K</text>
<text x="95.9" y="41.8" transform="rotate(-90 95.9 41.8)">100K</text>
<text x="100.9" y="41.8" transform="rotate(-90 100.9 41.8)">470K</text>
<text x="107.5" y="36.7">100nF</text>
<text x="118" y="37.2">10uF</text>
<text x="157.9" y="38.6">[1] USIM1_RST</text>
<text x="157.9" y="41.3">[1] USIM1_CLK</text>
<text x="176.8" y="37.6">R703</text>
<text x="176.8" y="40.1">R704</text>
<text x="183.6" y="37.5">22R</text>
<text x="183.6" y="40.1">22R</text>
<text x="241.6" y="40.6">C3</text>
<text x="241.6" y="38.1">C2</text>
<text x="244" y="41.3">SIM_CLK</text>
<text x="244" y="38.7">SIM_RST</text>
<text x="244" y="36.2">SIM_VDD</text>
<text x="241.6" y="47">C6</text>
<text x="241.6" y="44.4">C5</text>
<text x="244" y="47.6">VPP</text>
<text x="244" y="45.1">GND</text>
<text x="258.8" y="43.8">GND</text>
<text x="258.8" y="46.3">GND</text>
<text x="262.2" y="43.2">1</text>
<text x="262.2" y="45.7">2</text>
<text x="19.9" y="52.2">[1] SD_DATA2</text>
<text x="31.8" y="53.9">R712</text>
<text x="32" y="51.4">R711</text>
<text x="38.9" y="51.5">0R</text>
<text x="49.4" y="48.8" transform="rotate(-90 49.4 48.8)">R706</text>
<text x="57.7" y="48.8" transform="rotate(-90 57.7 48.8)">R707</text>
<text x="67.8" y="48.8" transform="rotate(-90 67.8 48.8)">R708</text>
<text x="85.6" y="48.8" transform="rotate(-90 85.6 48.8)">R709</text>
<text x="95.7" y="49.4" transform="rotate(-90 95.7 49.4)">R710</text>
<text x="100.8" y="49.4" transform="rotate(-90 100.8 49.4)">R719</text>
<text x="111.9" y="51.5">1</text>
<text x="113.6" y="52.2">P1-DAT2</text>
<text x="157.6" y="50.1">[1] USIM1_DATA</text>
<text x="166.1" y="53.8">[1,7] USIM1_PRESENCE</text>
<text x="176.8" y="49">R705</text>
<text x="183.6" y="49">22R</text>
<text x="240.9" y="53.3">CD2</text>
<text x="241.6" y="49.5">C7</text>
<text x="244" y="50.1">SIM_DATA</text>
<text x="244" y="53.9">CD2</text>
<text x="19.9" y="54.7">[1] SD_DATA3</text>
<text x="21.1" y="57.3">[1] SD_CMD</text>
<text x="31.8" y="56.5">R714</text>
<text x="38.9" y="54.1">0R</text>
<text x="39" y="56.6">0R</text>
<text x="111.9" y="54.1">2</text>
<text x="111.9" y="56.6">3</text>
<text x="111.9" y="59.2">4</text>
<text x="113.6" y="54.7">P2-CD/DAT3</text>
<text x="113.6" y="57.2">P3-CMD</text>
<text x="113.6" y="59.8">P4-VDD</text>
<text x="240.9" y="55.9">CD1</text>
<text x="244" y="56.5">CD1</text>
<text x="21.1" y="62.3">[1] SD_CLK</text>
<text x="31.8" y="61.6">R715</text>
<text x="38.7" y="61.7">33R</text>
<text x="111.9" y="61.7">5</text>
<text x="111.9" y="64.2">6</text>
<text x="113.6" y="62.3">P5-CLK</text>
<text x="113.6" y="64.9">P6-VSS</text>
<text x="190.1" y="64.9">22pF</text>
<text x="190.2" y="62.2">C702</text>
<text x="193.9" y="62.2">C703</text>
<text x="193.9" y="64.9">22pF</text>
<text x="197.9" y="62.2">C704</text>
<text x="197.9" y="65">22pF</text>
<text x="207.3" y="63">U701</text>
<text x="210.4" y="64.2" transform="rotate(-90 210.4 64.2)">1</text>
<text x="214.2" y="64.2" transform="rotate(-90 214.2 64.2)">3</text>
<text x="218" y="64.2" transform="rotate(-90 218 64.2)">4</text>
<text x="221.8" y="64.2" transform="rotate(-90 221.8 64.2)">5</text>
<text x="225.7" y="64.2" transform="rotate(-90 225.7 64.2)">6</text>
<text x="233.1" y="63.2">C705</text>
<text x="248.1" y="65.7">R713</text>
<text x="251.7" y="61.6">J702</text>
<text x="255.2" y="61.4">MUP-C720</text>
<text x="255.5" y="65.7">NM_4.7K</text>
<text x="263" y="61.8">VDD_1V8</text>
<text x="19.9" y="70">[1] SD_DATA1</text>
<text x="19.9" y="67.4">[1] SD_DATA0</text>
<text x="31.8" y="66.6">R717</text>
<text x="32" y="69.2">R718</text>
<text x="38.9" y="66.6">0R</text>
<text x="38.9" y="69.3">0R</text>
<text x="111.9" y="66.8">7</text>
<text x="111.9" y="69.3">8</text>
<text x="111.9" y="71.8">9</text>
<text x="113.6" y="67.4">P7-DAT0</text>
<text x="113.6" y="69.9">P8-DAT1</text>
<text x="207.4" y="71.5">NUP1520D</text>
<text x="218" y="70.2" transform="rotate(-90 218 70.2)">2</text>
<text x="233.1" y="66.4">100nF</text>
<text x="19" y="72.3">[1] SD_INS_DET</text>
<text x="113.6" y="72.5">DETECTIVE</text>
<text x="237.7" y="75.8" transform="rotate(-90 237.7 75.8)">R716</text>
<text x="240.1" y="75.2" transform="rotate(-90 240.1 75.2)">0R</text>
<text x="41.6" y="80.6">C706</text>
<text x="42.6" y="83.3">NM</text>
<text x="45.7" y="80.1">D702</text>
<text x="49.9" y="80.6">C707</text>
<text x="50.8" y="83.3">NM</text>
<text x="54.3" y="80.2">D703</text>
<text x="60" y="80.6">C708</text>
<text x="61" y="83.3">NM</text>
<text x="64.2" y="80.2">D704</text>
<text x="68.3" y="80.6">C709</text>
<text x="69.2" y="83.3">NM</text>
<text x="75.5" y="80.6">D705 C710</text>
<text x="79.4" y="83.3">NM</text>
<text x="85.7" y="80.6">D706 C711</text>
<text x="89.5" y="83.3">NM</text>
<text x="95.8" y="80.3">D707</text>
<text x="100.9" y="80.4">D708</text>
<text x="111.4" y="83.3">12</text>
<text x="111.4" y="78.2">10</text>
<text x="111.4" y="80.7">11</text>
<text x="113.6" y="83.9">GND</text>
<text x="113.6" y="78.8">GND</text>
<text x="113.6" y="81.3">GND</text>
<text x="45.4" y="86.2">ESD9L5.0ST5G</text>
<text x="54.1" y="86">ESD9L5.0ST5G</text>
<text x="64" y="86">ESD9L5.0ST5G</text>
<text x="72.7" y="86">ESD9L5.0ST5G</text>
<text x="81.9" y="86">ESD9L5.0ST5G</text>
<text x="92.1" y="84.8">ESD9L5.0ST5G</text>
<text x="100.2" y="84.8">ESD9L5.0ST5G</text>
<text x="111.4" y="85.8">13</text>
<text x="113.6" y="86.4">GND</text>
<text x="113.8" y="94.4">TFC-0006S00</text>
<text x="115.9" y="92.4">J701</text>
<text x="198.2" y="112">USIM1_VDD</text>
<text x="81.2" y="117.2">USIM2_VDD</text>
<text x="92.8" y="118.4">VDD_1V8</text>
<text x="26.6" y="129.3">[1,9] SGMII_RST_N</text>
<text x="45.8" y="130.8">R721</text>
<text x="49.2" y="128.5">NM_0R</text>
<text x="74" y="130.4" transform="rotate(-90 74 130.4)">R722</text>
<text x="76.7" y="130" transform="rotate(-90 76.7 130)">10K</text>
<text x="94.9" y="127.2" transform="rotate(-90 94.9 127.2)">R720</text>
<text x="97.7" y="126.8" transform="rotate(-90 97.7 126.8)">51K</text>
<text x="114.1" y="131.3">C1</text>
<text x="116.5" y="132">SIM_VDD</text>
<text x="164.5" y="130.6">[7] SIMRST</text>
<text x="209.2" y="130.1">C2</text>
<text x="209.2" y="127.5">C1</text>
<text x="211.7" y="130.7">RST</text>
<text x="211.7" y="128.1">VCC</text>
<text x="48.1" y="137.2">USIM2_CLK</text>
<text x="48.2" y="134.5">USIM2_RST</text>
<text x="114.1" y="136.4">C3</text>
<text x="114.1" y="133.9">C2</text>
<text x="116.5" y="137">SIM_CLK</text>
<text x="116.5" y="134.5">SIM_RST</text>
<text x="163.6" y="135.6">[7] SIMDATA</text>
<text x="164.4" y="133.2">[7]</text>
<text x="166.3" y="133.4">SIMCLK</text>
<text x="209.2" y="137.7">C6</text>
<text x="209.2" y="132.6">C3</text>
<text x="209.2" y="135.1">C7</text>
<text x="211.7" y="133.2">CLK</text>
<text x="211.7" y="135.8">I/O</text>
<text x="226.4" y="134.5">GND</text>
<text x="226.4" y="137">GND</text>
<text x="229.8" y="133.9">1</text>
<text x="229.8" y="136.4">2</text>
<text x="24.4" y="140.2">[1,9]</text>
<text x="24.5" y="143.4">[1,9]</text>
<text x="27.6" y="143.4">SGMII_MDIO_CLK</text>
<text x="27.6" y="140.2">SGMII_MDIO_DAT</text>
<text x="45.8" y="141.5">R723</text>
<text x="49.4" y="139.5">NM_0R</text>
<text x="49.4" y="142.6">NM_0R</text>
<text x="114.1" y="142.7">C6</text>
<text x="114.1" y="140.2">C5</text>
<text x="116.5" y="143.4">VPP</text>
<text x="116.5" y="140.8">GND</text>
<text x="131.3" y="139.6">GND</text>
<text x="131.3" y="142.1">GND</text>
<text x="134.7" y="139">1</text>
<text x="134.7" y="141.5">2</text>
<text x="209.2" y="140.2">C4</text>
<text x="209.2" y="142.7">C8</text>
<text x="211.7" y="138.3">VPP</text>
<text x="211.7" y="140.8">RESERVED</text>
<text x="211.7" y="143.4">RESERVED</text>
<text x="226.4" y="142.1">GND</text>
<text x="226.4" y="139.6">GND</text>
<text x="229.8" y="141.5">4</text>
<text x="229.8" y="139">3</text>
<text x="44.7" y="149.8">USIM2_PRESENCE</text>
<text x="45.8" y="144.7">R724</text>
<text x="47.7" y="146">USIM2_DATA</text>
<text x="113.4" y="149.1">CD2</text>
<text x="114.1" y="145.3">C7</text>
<text x="116.5" y="145.9">SIM_DATA</text>
<text x="116.5" y="149.7">CD2</text>
<text x="158" y="145.9">[1,7]</text>
<text x="160.8" y="146.1">USIM1_PRESENCE</text>
<text x="209.1" y="145.3">CD</text>
<text x="209.2" y="147.8">C5</text>
<text x="211.7" y="148.4">GND</text>
<text x="211.7" y="145.9">CD</text>
<text x="27.2" y="152.8">[1,9] SGMII_INT_N</text>
<text x="45.8" y="154.2">R725</text>
<text x="49.5" y="152.1">NM_0R</text>
<text x="113.4" y="151.6">CD1</text>
<text x="116.5" y="152.3">CD1</text>
<text x="122.3" y="151.8">MUP-C720</text>
<text x="230.5" y="154.4">J704</text>
<text x="79.8" y="158.7">U702</text>
<text x="82.9" y="160" transform="rotate(-90 82.9 160)">1</text>
<text x="86.7" y="160" transform="rotate(-90 86.7 160)">3</text>
<text x="90.5" y="160" transform="rotate(-90 90.5 160)">4</text>
<text x="94.3" y="160" transform="rotate(-90 94.3 160)">5</text>
<text x="98.1" y="160" transform="rotate(-90 98.1 160)">6</text>
<text x="105.6" y="159">C712</text>
<text x="124.1" y="157.4">J703</text>
<text x="229.1" y="156.4">MUP-C792</text>
<text x="79.9" y="167.2">NUP1520D</text>
<text x="90.5" y="165.9" transform="rotate(-90 90.5 165.9)">2</text>
<text x="105.7" y="162.1">100nF</text>
</g>
</svg>
